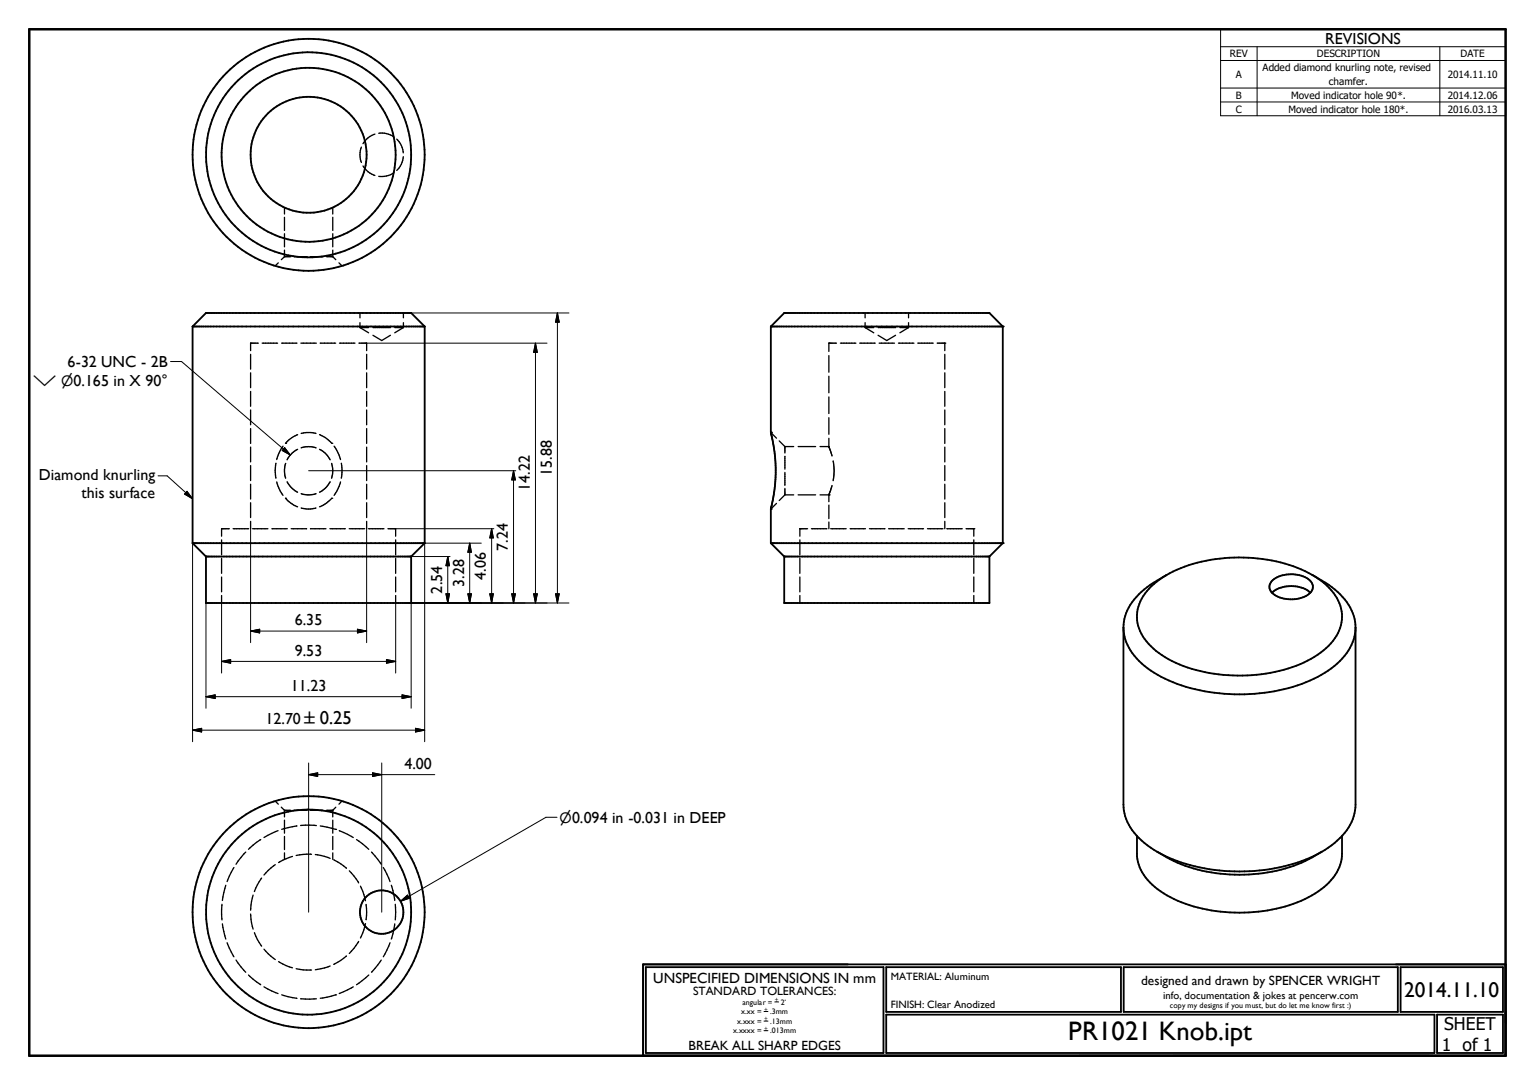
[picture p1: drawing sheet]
<svg xmlns="http://www.w3.org/2000/svg" width="297mm" height="210mm" viewBox="0 0 297 210" stroke-linecap="round" stroke-linejoin="round" font-family="sans-serif">
<g fill="none" stroke="#000" stroke-width=".36">
<path d="M37.3 63.2l2.6-2.6h39.7l2.6 2.6M37.3 63.2h44.9M37.3 63.2v41.9M82.2 63.2v41.9M149.2 63.2l2.5-2.6h39.7l2.6 2.6M149.2 63.2h44.8M149.2 63.2v20.5l.7 3.8 .2 3-.2 3.7-.7 4.3v6.6M194 63.2v41.9M37.3 105.1h44.9M37.3 105.1l2.6 2.6M39.9 107.7h39.7M39.9 107.7v9h39.7v-9"/>
<path d="M82.2 105.1l-2.6 2.6M149.2 105.1h44.8M149.2 105.1l2.5 2.6M151.7 107.7h39.7M151.7 107.7v9h39.7v-9M194 105.1l-2.6 2.6M222.8 113.4a24.4 24.4 0 0 1 15.1-5.4 27.9 27.9 0 0 1 17.8 4.5 8.7 8.7 0 0 1 3.9 7.4 9.9 9.9 0 0 1-5.3 7.2 30.3 30.3 0 0 1-20.3 3.2 21.2 21.2 0 0 1-11.7-5.7 7.4 7.4 0 0 1 .1-10.7zM225.7 111.3l-2.5 1.5a11.6 11.6 0 0 0-5.7 7.6 9.4 9.4 0 0 0 4 8.5 29.3 29.3 0 0 0 17.3 5.5 31.2 31.2 0 0 0 18.2-4.6 10.5 10.5 0 0 0 5.3-8.3 9.6 9.6 0 0 0-4-7.4l-1.2-.9-3.2-1.9M246.1 114.7a6 6 0 0 1 7.5 0M246.3 112.3a6 6 0 0 1 7.3 .2 1.69 1.69 0 0 1-.6 2.7 6.1 6.1 0 0 1-7-.6 1.59 1.59 0 0 1 .3-2.3zM217.4 121.5v34.3a10.2 10.2 0 0 0 4.6 7.8l3.7 2.3a31.1 31.1 0 0 0 28.2 0l2.5-1.4a11.6 11.6 0 0 0 5.8-7.6l.1-1.1v-34.3M220 161.8v4a9.8 9.8 0 0 0 5.2 7.1 30.3 30.3 0 0 0 21.8 3 19.4 19.4 0 0 0 11-6 7.6 7.6 0 0 0 1.7-4.7v-3.4"/>
<path d="M224 164.9a35.3 35.3 0 0 0 26.2 2.3l2.5-.8 3-1.5M124.4 186.7h166.9v17.7h-166.9zM125 187.2h45.9v16.6h-45.9zM171.5 196.4h106.1v7.4h-106.1zM171.5 187.2h45.4v8.7h-45.4zM217.4 187.2h53.1v8.7h-53.1zM271 187.2h19.8v8.7h-19.8zM278.1 196.4h12.7v7.4h-12.7z"/>
<circle cx="59.7" cy="30" r="22.5"/>
<circle cx="59.7" cy="30" r="16.8"/>
<circle cx="59.7" cy="30" r="11.2"/>
<circle cx="59.7" cy="30" r="19.8"/>
<circle cx="59.7" cy="176.5" r="22.5"/>
<circle cx="59.7" cy="176.6" r="19.8"/>
<circle cx="73.8" cy="176.6" r="4.2"/>
</g>
<g fill="none" stroke="#000" stroke-width=".25">
<path d="M69.9 28.5a4.1 4.1 0 0 0 0 2.9M70.2 32.1a4.3 4.3 0 0 0 2.3 1.9M72.5 26a4.2 4.2 0 0 0-2.3 1.8M73.3 25.8a4.2 4.2 0 0 1 2.9 .6M76.2 33.5a4.4 4.4 0 0 1-2.9 .6M76.8 26.9a4.1 4.1 0 0 1 1.2 2.7M78 30.3a3.9 3.9 0 0 1-1.2 2.7M53.8 50.9l-.6 .6M55 40.2v1.2M55 42.1v2.5M55 45.2v2.6M55 48.4v1.3"/>
<path d="M55 49.7h1.3M55 49.7l-.6 .6M56.9 49.7h2.5M60 49.7h2.5M63.1 49.7h1.3M64.4 40.2v1.2M64.4 42.1v2.5M64.4 45.2v2.6M64.4 48.4v1.3M64.4 49.7l.6 .6M65.6 50.9l.6 .6M48.5 68.6v2.9"/>
<path d="M48.5 72.2v2.8M48.5 75.8v2.8M48.5 79.4v2.8M50 66.4h-1.5v1.5M50.7 66.4h3M54.5 66.4h3M58.2 66.4h3M62 66.4h2.9M65.7 66.4h3M69.4 66.4h1.5v1.5M69.6 63.4h1.7M69.6 63.4l1.7 1"/>
<path d="M69.6 60.6v.9M69.6 62.5v.9M70.9 68.6v2.9M70.9 72.2v2.8M70.9 75.8v2.8M70.9 79.4v2.8M72.2 63.4h3.3M72.2 64.9l1.7 1 1.6-1M76.4 63.4h1.7M78.1 63.4l-1.7 1M78.1 60.6v.9M78.1 62.5v.9"/>
<path d="M160.4 66.4h.1M160.4 66.4h1.5M160.4 66.4v1.6M160.4 68.8v3.2M160.4 72.8v3.2M160.4 76.8v3.2M162.6 66.4h3M166.3 66.4h3M167.4 63.4h1.7M167.4 63.4l1.7 1M167.4 60.6v.9M167.4 62.5v.9"/>
<path d="M169.9 63.4h3.4M169.9 64.9l1.7 1 1.7-1M170.1 66.4h3M173.8 66.4h3M174.1 63.4h1.7M175.8 63.4l-1.7 1M175.8 60.6v.9M175.8 62.5v.9M177.6 66.4h3M181.3 66.4h1.5M182.8 66.4h.1M182.8 66.4v1.5"/>
<path d="M182.8 68.6v2.9M182.8 72.2v2.8M182.8 75.8v2.8M182.8 79.4v2.8M48.5 83v2.8M48.5 86.5v2.9M48.5 90.1v2.9M48.5 93.7v2.9M48.5 97.3v2.9M53.4 89.7l-.2 1.4 .2 1.5M53.5 93.3l.6 1.5 .7 1.1M54.8 86.4l-.8 1.4-.5 1.2"/>
<path d="M55.2 85.8h.1M55.2 96.4h.1M55.2 96.4a6 6 0 0 0 2.4 1.7M55.3 89.7l-.3 1.2 .3 1.7M55.6 93.2l.8 1.2 1.2 .9M57.6 84.1l-.2 .1a6.1 6.1 0 0 0-2.2 1.6M57.6 87l-1 .7-1 1.3M58.3 83.9a5.6 5.6 0 0 1 2.8 0M58.3 98.3a4.9 4.9 0 0 0 2.8 0M58.3 86.7l1.4-.3 1.5 .3M58.3 95.6l1.2 .2 1.7-.2M61.8 84.1l.2 .1a6.1 6.1 0 0 1 2.2 1.6"/>
<path d="M61.8 87l1.1 .7 1 1.3M63.9 93.2l-.9 1.2-1.2 .9M64.2 89.7l.2 1.4-.2 1.5M64.2 96.4h.1M64.2 85.8h.1M64.2 96.4a5.8 5.8 0 0 1-2.4 1.7M64.6 86.4l.9 1.4 .4 1.2M65.9 93.3l-.3 .9-1 1.7M66 89.7l.2 1.1-.2 1.8M70.9 83v2.8M70.9 86.5v2.9M70.9 90.1v2.9"/>
<path d="M70.9 93.7v2.9M70.9 97.3v2.9M149.2 83.7l1 1.1M150.2 97.4l-1 1.1M150.8 85.3l1.1 1.1M151.9 86.4h1.7M151.9 95.8h1.7M151.9 86.4v1.3M151.9 88.3v2.5M151.9 91.4v2.5M151.9 94.5v1.3M151.9 95.8l-1.1 1.1"/>
<path d="M154.4 86.4h3.4M154.4 95.8h3.4M158.7 86.4h1.7M158.7 95.8h1.7M160.4 95.8h.1M160.4 84.8v1.7l.6 1.8M160.4 80.9v3.2M160.4 95.7v1.4M160.4 97.8v2.6M161 94l-.6 1.7M161.2 89.2a10.3 10.3 0 0 1 0 3.8M182.8 83v2.8"/>
<path d="M182.8 86.5v2.9M182.8 90.1v2.9M182.8 93.7v2.9M182.8 97.3v2.9M42.9 104.5v2.9M42.9 108.1v2.9M42.9 111.7v2.9M42.9 115.3v1.4M44.4 102.3h-1.5v1.5M45.1 102.3h3M48.5 100.9v1.4M48.9 102.3h2.9"/>
<path d="M52.6 102.3h3M56.3 102.3h3M60.1 102.3h3M63.8 102.3h3M67.6 102.3h3M70.9 100.9v1.4M71.3 102.3h3M75.1 102.3h1.5v1.5M76.6 104.5v2.9M76.6 108.1v2.9M76.6 111.7v2.9M76.6 115.3v1.4"/>
<path d="M154.8 102.3h.1M154.8 102.3h1.5M154.8 102.3v1.5M154.8 104.5v2.9M154.8 108.1v2.9M154.8 111.7v2.9M154.8 115.3v1.4M157 102.3h3M160.4 101v1.3M160.7 102.3h3M164.5 102.3h3M168.2 102.3h3"/>
<path d="M172 102.3h3M175.7 102.3h3M179.5 102.3h3M182.8 100.9v1.4M183.2 102.3h3M186.9 102.3h1.5M188.4 102.3h.1M188.4 102.3v1.5M188.4 104.5v2.9M188.4 108.1v2.9M188.4 111.7v2.9M188.4 115.3v1.4"/>
<path d="M53.2 155l.6 .7M54.4 156.2l.6 .7M55 156.9v1.2M55 158.8v2.5M55 156.9h1.3M56.9 156.9h2.5M57.5 159.9l-3 .6M58.2 159.8h3M60 156.9h2.5M62 159.9l2.9 .6M63.1 156.9h1.3M64.4 156.9v1.2"/>
<path d="M64.4 158.8v2.5M65 156.2l-.6 .7M66.2 155l-.6 .7M43 175v3.1M43 178.8l.7 3M43.7 171.4l-.7 2.9M45.3 167.9l-1.4 2.7M47.6 164.9l-1.9 2.4M48.5 176.9l.2 1.7 .3 1.2M49 173.3l-.3 1.2-.2 1.7M50.4 162.5l-2.3 1.9M50.6 170l-.8 1.3-.6 1.3"/>
<path d="M53.3 167.4l-1.4 1.1-.8 .9M53.8 160.8l-2.7 1.3M55 161.9v2.5M55 165.1v1.3M56.6 165.8l-2.7 1.2M60.3 165.4h-1.6l-1.4 .2M61 165.4l1.1 .2 1.8 .5M64.4 161.9v2.5M64.4 165.1v1.3M64.6 166.4l1.3 .8 1.1 .9M64.9 160.5h.1M65.6 160.8l2.8 1.3"/>
<path d="M67.6 168.6l1.8 2.3M69 162.5l2.4 1.9M69.7 171.5l.7 1.7 .3 1.2M70.7 178.8l-.3 1.2-.7 1.6M70.8 175.1l.1 1.5-.1 1.4M71.9 164.9l1.9 2.4M74.2 167.9l1.3 2.7M75.7 171.4l.7 2.9M76.4 178.8l-.7 3M76.5 175v3.1M43.9 182.5l1.4 2.7M45.7 185.8l1.9 2.4"/>
<path d="M48.1 188.7l2.3 1.9M49.2 180.6l.6 1.3 .8 1.2M51.1 183.7l.8 .9 1.4 1.1M51.1 191l2.7 1.3M53.9 186.1l1.4 .8 1.3 .4M54.5 192.6l3 .7M57.3 187.5l1.4 .2 1.6 .1M58.2 193.3h3M63.9 187l-1.1 .4-1.8 .3M64.9 192.6h.1M64.9 192.6l-2.9 .6M67 185.1l-2.4 1.6"/>
<path d="M68.4 191l-2.8 1.3M69.4 182.2l-1.8 2.4M71.4 188.7l-2.4 1.9M73.8 185.8l-1.9 2.4M75.5 182.5l-1.3 2.7"/>
</g>
<g fill="#000">
<circle cx="149.2" cy="63.2" r=".18"/>
<circle cx="194" cy="63.2" r=".18"/>
<circle cx="149.2" cy="98.5" r=".18"/>
<circle cx="149.2" cy="83.7" r=".18"/>
<circle cx="149.2" cy="105.1" r=".18"/>
<circle cx="194" cy="105.1" r=".18"/>
</g>
<path d="M5.7 5.7h285.6v198.7h-285.6z" fill="none" stroke="#000" stroke-width=".48"/>
<g fill="none" stroke="#000" stroke-width=".19">
<path d="M236.2 5.7h55.1v16.7h-55.1zM236.2 9h55.1M236.2 11.7h55.1M236.2 17h55.1M236.2 19.7h55.1M243.2 9v13.4M278.6 9v13.4M33 70h2.1l21.1 18.1M70.9 66.4h34.9M79.6 60.6h30.5M103.6 66.4v50.3M103.6 66.4l.4 1.8h-.7z"/>
<path d="M107.9 60.6v56.1M107.9 60.6l.3 1.8h-.7zM30.6 92.1h1.7l5 4.4M36.2 95.1l1.1 1.4-1.6-.9zM55.1 86.6l1.1 1.5-1.6-.9zM59.7 91.1h40.1M99.4 91.1v25.6M99.4 91.1l.3 1.8h-.7zM37.3 105.1v38.5M39.9 116.7v20.4M42.9 116.7v13.6M48.5 102.3v22.1"/>
<path d="M70.9 102.3v22.1M76.6 102.3h19M76.6 116.7v13.6M79.6 107.7h7.5M86.3 114.9h.7l-.4 1.8zM86.6 107.7v9M86.6 107.7l.4 1.8h-.7zM90.5 114.9h.7l-.3 1.8zM90.9 105.1v11.6M90.9 105.1l.3 1.8h-.7zM93.1 105.1h-10.9v38.5M94.8 114.9h.7l-.4 1.8z"/>
<path d="M95.1 102.3v14.4M95.1 102.3l.4 1.8h-.7zM99 114.9h.7l-.3 1.8zM103.3 114.9h.7l-.4 1.8zM107.5 114.9h.7l-.3 1.8zM110.1 116.7h-30.5v20.4M39.9 134.9h39.7M39.9 134.9l1.7-.4v.7zM42.9 128h33.7M42.9 128l1.7-.3v.7zM48.5 122.2h22.4M48.5 122.2l1.7-.4v.7z"/>
<path d="M69.2 121.8l1.7 .4-1.7 .3zM74.8 127.7l1.8 .3-1.8 .4zM77.8 134.5l1.8 .4-1.8 .3zM37.3 141.3h44.9M37.3 141.3l1.7-.3v.7zM59.7 149.9h24.4M59.7 149.9l1.8-.3v.7zM59.7 147.7v28.9M72.1 149.6l1.8 .3-1.8 .4zM73.9 147.7v28.9M80.4 141l1.8 .3-1.8 .4zM107.8 158.2h-2.2l-28.1 16.3"/>
<path d="M77.5 174.5l1.3-1.2 .4 .6zM147.8 195.8h.8M147.8 197.6h.8M147.8 199.5h.8M149.9 193.9h.8"/>
</g>
<g fill="#000" stroke="#000" stroke-width=".19">
<path d="M103.6 66.4l.4 1.8h-.7zM107.9 60.6l.3 1.8h-.7zM36.2 95.1l1.1 1.4-1.6-.9zM55.1 86.6l1.1 1.5-1.6-.9zM99.4 91.1l.3 1.8h-.7zM86.3 114.9h.7l-.4 1.8zM86.6 107.7l.4 1.8h-.7zM90.5 114.9h.7l-.3 1.8zM90.9 105.1l.3 1.8h-.7zM94.8 114.9h.7l-.4 1.8zM95.1 102.3l.4 1.8h-.7zM99 114.9h.7l-.3 1.8z"/>
<path d="M103.3 114.9h.7l-.4 1.8zM107.5 114.9h.7l-.3 1.8zM39.9 134.9l1.7-.4v.7zM42.9 128l1.7-.3v.7zM48.5 122.2l1.7-.4v.7zM69.2 121.8l1.7 .4-1.7 .3zM74.8 127.7l1.8 .3-1.8 .4zM77.8 134.5l1.8 .4-1.8 .3zM37.3 141.3l1.7-.3v.7zM59.7 149.9l1.8-.3v.7zM72.1 149.6l1.8 .3-1.8 .4zM80.4 141l1.8 .3-1.8 .4z"/>
<path d="M77.5 174.5l1.3-1.2 .4 .6z"/>
</g>
<text font-size="5.2" x="206.7" y="201.3">PR1021 Knob.ipt</text>
<text font-size="4.1" x="271.7" y="193">2014.11.10</text>
<text font-size="3.6" x="61.9" y="140.2">0.25</text>
<g font-size="3.4">
<text x="279" y="203.4">1 of 1</text>
<text x="279.4" y="199.3">SHEET</text>
</g>
<g font-size="3.1">
<text x="256.4" y="8.4">REVISIONS</text>
<text x="13.1" y="71">6-32 UNC - 2B</text>
<text x="7.5" y="92.8">Diamond knurling</text>
<text x="102.5" y="95" transform="rotate(-90 102.5 95)">14.22</text>
<text x="106.8" y="92.1" transform="rotate(-90 106.8 92.1)">15.88</text>
<text x="15.8" y="96.3">this surface</text>
<text x="98.3" y="106.6" transform="rotate(-90 98.3 106.6)">7.24</text>
<text x="89.8" y="113.6" transform="rotate(-90 89.8 113.6)">3.28</text>
<text x="94" y="112.2" transform="rotate(-90 94 112.2)">4.06</text>
<text x="85.6" y="114.9" transform="rotate(-90 85.6 114.9)">2.54</text>
<text x="57.1" y="121">6.35</text>
<text x="57.1" y="126.9">9.53</text>
<text x="56.3" y="133.7">11.23</text>
<text x="51.4" y="140.2">12.70 `</text>
<text x="78.3" y="148.8">4.00</text>
</g>
<g font-size="2.8">
<text x="6.3" y="74.8">w n0.165 in X 90°</text>
<text x="108.3" y="159.3">n0.094 in -0.031 in DEEP</text>
<text x="126.4" y="190.3">UNSPECIFIED DIMENSIONS IN mm</text>
</g>
<g font-size="2.6">
<text x="220.8" y="190.6">designed and drawn by SPENCER WRIGHT</text>
<text x="133.2" y="203.3">BREAK ALL SHARP EDGES</text>
</g>
<text font-size="2.3" x="134.1" y="192.6">STANDARD TOLERANCES:</text>
<g font-size="2.1">
<text x="172.3" y="189.7">MATERIAL: Aluminum</text>
<text x="172.3" y="195.2">FINISH: Clear Anodized</text>
<text x="225" y="193.3">info, documentation &amp; jokes at pencerw.com</text>
</g>
<g font-size="1.9">
<text x="238" y="11.1">REV</text>
<text x="254.8" y="11.1">DESCRIPTION</text>
<text x="282.6" y="11.1">DATE</text>
<text x="239.1" y="15.1">A</text>
<text x="244.3" y="13.8">Added diamond knurling note, revised</text>
<text x="257.1" y="16.5">chamfer.</text>
<text x="280.1" y="15.1">2014.11.10</text>
<text x="239.1" y="19.1">B</text>
<text x="239.1" y="21.8">C</text>
<text x="249.3" y="21.8">Moved indicator hole 180*.</text>
<text x="249.8" y="19.1">Moved indicator hole 90*.</text>
<text x="280.1" y="19.1">2014.12.06</text>
<text x="280.1" y="21.8">2016.03.13</text>
</g>
<g font-size="1.5">
<text x="143.4" y="196.3">x.xx =</text>
<text x="143.7" y="194.4">angular =</text>
<text x="149" y="196.3">.3mm</text>
<text x="151.1" y="194.4">2~</text>
<text x="226.4" y="195.2">copy my designs if you must, but do let me know first :)</text>
<text x="141.9" y="200">x.xxxx =</text>
<text x="142.6" y="198.2">x.xxx =</text>
<text x="149" y="198.2">.13mm</text>
<text x="149" y="200">.013mm</text>
</g>
<g font-size="1">
<text x="147.9" y="195.7">+</text>
<text x="147.9" y="197.5">+</text>
<text x="148" y="196">-</text>
<text x="148" y="197.9">-</text>
<text x="149.9" y="193.8">+</text>
<text x="150.1" y="194.1">-</text>
<text x="147.9" y="199.4">+</text>
<text x="148" y="199.7">-</text>
</g>
</svg>
